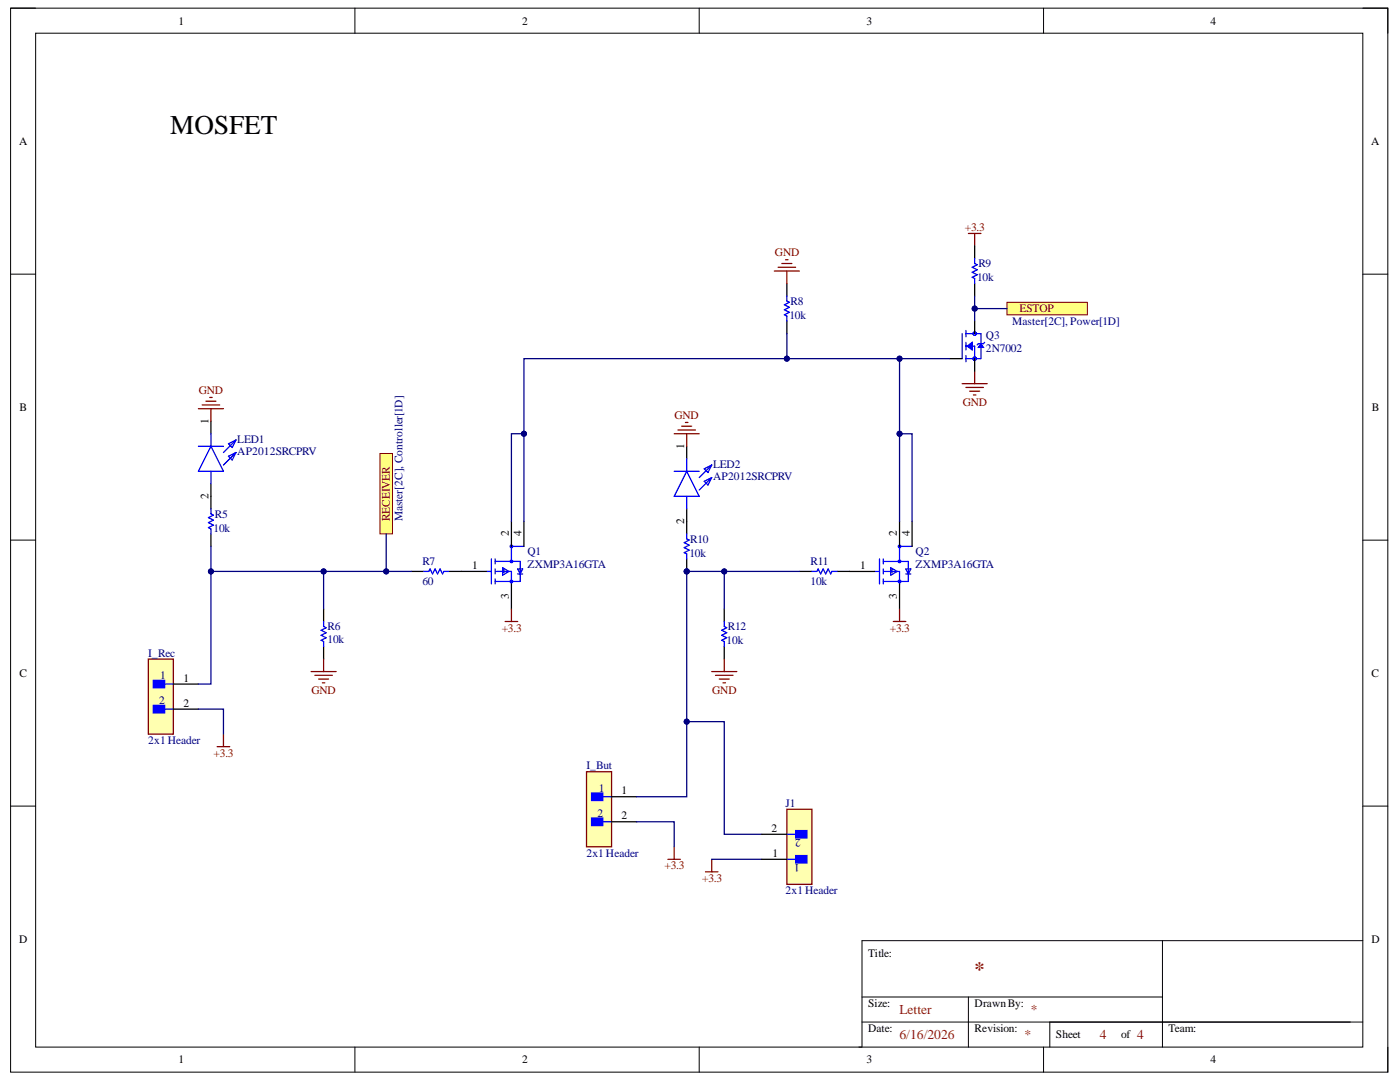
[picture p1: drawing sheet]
<svg xmlns="http://www.w3.org/2000/svg" width="279mm" height="216mm" viewBox="0 0 279 216" stroke-linecap="round" stroke-linejoin="round" font-family="sans-serif">
<path d="M2.1 1.6h274.9v212.3h-274.9z" fill="none" stroke="#000" stroke-width=".2"/>
<path d="M7.1 6.6h264.9v202.3h-264.9z" fill-rule="evenodd" fill="#fff"/>
<g fill="none" stroke="#000" stroke-width=".2">
<path d="M2.1 1.6h5M7.1 6.6h264.9v202.3h-264.9zM70.8 1.6v5M139.5 1.6v5M208.3 1.6v5M272 1.6h5v5M2.1 54.7h5M272 54.7h5M2.1 107.8h5M272 107.8h5M2.1 160.9h5M272 160.9h5"/>
<path d="M172 198.9h60M193.3 198.9v10M232 187.7v21.2M272 187.7h-100v21.2h-.6M70.8 208.9v5M139.5 208.9v5M172 203.9h100M208.3 208.9v5M209.5 203.9v5M277 208.9v5"/>
</g>
<path d="M29.6 131.5h5v15h-5z" fill-rule="evenodd" fill="#ffffb0"/>
<path d="M29.6 131.5h5v15h-5z" fill="none" stroke="#800000" stroke-width=".25"/>
<path d="M30.6 135.8h2.3v1.4h-2.3z" fill-rule="evenodd" fill="#00f"/>
<path d="M30.6 135.8h2.3v1.4h-2.3zM32.9 136.5h1.7" fill="none" stroke="#00f" stroke-width=".25"/>
<path d="M30.6 140.7h2.3v1.5h-2.3z" fill-rule="evenodd" fill="#00f"/>
<path d="M30.6 140.7h2.3v1.5h-2.3zM32.9 141.5h1.7" fill="none" stroke="#00f" stroke-width=".25"/>
<path d="M34.6 136.5h5M34.6 141.5h5" fill="none" stroke="#000" stroke-width=".25"/>
<path d="M117.1 154h5v15h-5z" fill-rule="evenodd" fill="#ffffb0"/>
<path d="M117.1 154h5v15h-5z" fill="none" stroke="#800000" stroke-width=".25"/>
<path d="M118.1 158.2h2.2v1.5h-2.2z" fill-rule="evenodd" fill="#00f"/>
<path d="M118.1 158.2h2.2v1.5h-2.2zM120.3 159h1.8" fill="none" stroke="#00f" stroke-width=".25"/>
<path d="M118.1 163.2h2.2v1.5h-2.2z" fill-rule="evenodd" fill="#00f"/>
<g fill="none" stroke="#00f" stroke-width=".25">
<path d="M39.6 89h5M42.1 89l2.5 5h-5zM42.1 86.5v2.5M42.1 94v2.5M45.6 88.5l1.5-.7-.8 1.5zM45.6 91l1.5-.7-.8 1.5zM47.1 87.8l-2.5 2.5M47.1 90.3l-2.5 2.5M134.5 94h5M137 94l2.5 5h-5zM137 91.5v2.5M137 99v2.5"/>
<path d="M140.5 93.5l1.5-.7-.7 1.5zM140.5 96l1.5-.7-.7 1.5zM142 92.8l-2.5 2.5M142 95.3l-2.5 2.5M97.1 114h1M98.1 111.5v5M98.8 116h3.3M98.8 112h5v4M98.8 111.5v1M98.8 113.5v1M98.8 115.5v1M99.1 114h3v2.5"/>
<path d="M100.3 113.3l1.3 .7-1.3 .8zM100.6 113.5v.8M103.3 113.5h1l-.5 1zM104.6 109h-2.5v3M174.5 114h1M175.5 111.5v5M176.3 111.5v1M176.3 113.5v1M176.3 115.5v1M176.3 116h3.2M176.3 112h5v4M176.5 114h3v2.5"/>
<path d="M177.8 113.3l1.2 .7-1.2 .8zM178 113.5v.8M180.8 113.5h1l-.5 1zM182 109h-2.5v3M118.1 163.2h2.2v1.5h-2.2zM120.3 164h1.8"/>
<circle cx="102.1" cy="109" r=".25"/>
<circle cx="102.1" cy="112" r=".25"/>
<circle cx="179.5" cy="109" r=".25"/>
<circle cx="179.5" cy="112" r=".25"/>
</g>
<path d="M42.1 84.1v2.4M42.1 96.5v2.5M137 89v2.5M92.1 114h5M102.1 104v5M104.6 104v5M137 101.5v2.5M169.5 114h5M179.5 104v5M182 104v5M122.1 159h4.9M122.1 164h4.9" fill="none" stroke="#000" stroke-width=".25"/>
<path d="M41.8 79.3h.5M39.6 81.6h5M40.3 80.8h3.5M41.1 80.1h2M42.1 81.6v2.5M43.3 149h2.5M44.6 146.5v2.5M133.3 171.5h2.5M134.5 169v2.5" fill="none" stroke="#800000" stroke-width=".25"/>
<path d="M201 60.3h16v2.5h-16z" fill-rule="evenodd" fill="#ffff80"/>
<path d="M201 60.3h16v2.5h-16z" fill="none" stroke="#800000" stroke-width=".2"/>
<path d="M75.8 90.5h2.5v16h-2.5z" fill-rule="evenodd" fill="#ffff80"/>
<path d="M75.8 90.5h2.5v16h-2.5z" fill="none" stroke="#800000" stroke-width=".2"/>
<g fill="none" stroke="#800000" stroke-width=".25">
<path d="M154.5 54.1h5M155.3 53.3h3.5M156 52.6h2M156.8 51.8h.5M157 54.1v2.5M193.3 46.6h2.5M194.5 46.6v2.5M192 76.6h5M192.8 77.3h3.5M193.5 78.1h2M194.3 78.8h.5M194.5 74.1v2.5"/>
<path d="M134.5 86.5h5M135.3 85.8h3.5M136 85h2M136.8 84.3h.5M137 86.5v2.5M62.1 134h5M62.8 134.7h3.5M63.6 135.5h2M64.3 136.2h.5M64.6 131.5v2.5M100.8 124h2.5M102.1 121.5v2.5"/>
<path d="M142 134h5M142.8 134.7h3.5M143.5 135.5h2M144.3 136.2h.5M144.5 131.5v2.5M178.3 124h2.5M179.5 121.5v2.5M140.8 174h2.5M142 171.5v2.5"/>
</g>
<g fill="none" stroke="#000" stroke-width=".25">
<path d="M157 56.6v2.5M194.5 49.1v2.5M194.5 56.6v2.5M157 64.1v2.5M42.1 99v2.5M42.1 106.5v2.5M82.1 114h2.5M89.6 114h2.5M137 104v2.5M159.5 114h2.5M167 114h2.5M64.6 121.5v2.5"/>
<path d="M64.6 129v2.5M144.5 121.5v2.5M144.5 129v2.5"/>
</g>
<g fill="none" stroke="#00f" stroke-width=".25">
<path d="M157 59.1v1l.5 .2-1 .5 1 .5-1 .5 1 .5-1 .5 .5 .3v1M194.5 51.6v1l.5 .2-1 .5 1 .5-1 .5 1 .5-1 .5 .5 .3v1M192 66.6v5M192.8 69.1h1.7v2.5M192.8 65.9v1.3M192.8 68.3v1.5M192.8 70.9v1.3M192.8 66.6h3v5h-3M196.5 68.3l-.2 .3h-1l-.3 .2M42.1 101.5v1l.5 .3-1 .5 1 .5-1 .5 1 .5-1 .5 .5 .2v1M84.6 114h1l.2-.5 .5 1 .5-1 .5 1 .5-1 .5 1 .3-.5h1M137 106.5v1l.5 .3-1 .5 1 .5-1 .5 1 .5-1 .5"/>
<path d="M162 114h1l.3-.5 .5 1 .5-1 .5 1 .5-1 .5 1 .2-.5h1M64.6 124v1l.5 .3-1 .5 1 .5-1 .5 1 .5-1 .5 .5 .2v1M144.5 124v1l.5 .3-1 .5 1 .5-1 .5 1 .5-1 .5 .5 .2v1"/>
</g>
<path d="M195.8 68.6l.5 .7h-1z" fill="#00f"/>
<path d="M195.8 68.6l.5 .7h-1z" fill="none" stroke="#00f" stroke-width=".25"/>
<path d="M193 69.1l1-.8v1.5z" fill="#00f"/>
<path d="M193 69.1l1-.8v1.5z" fill="none" stroke="#00f" stroke-width=".25"/>
<g fill="none" stroke="#00f" stroke-width=".2">
<circle cx="194.5" cy="66.6" r=".35"/>
<circle cx="194.5" cy="71.6" r=".35"/>
</g>
<path d="M189.5 71.6h2.5M194.5 64.1v2.5M194.5 71.6v2.5" fill="none" stroke="#000" stroke-width=".25"/>
<path d="M39.6 141.5h5v5M137 144h7.5v22.5h7.5M127 164h7.5v5M142 171.5h10" fill="none" stroke="#000080" stroke-width=".25"/>
<circle cx="137" cy="144" r=".5" fill="#000080"/>
<circle cx="137" cy="144" r=".5" fill="none" stroke="#000080" stroke-width=".2"/>
<path d="M42.1 109v27.5h-2.5" fill="none" stroke="#000080" stroke-width=".25"/>
<circle cx="42.1" cy="114" r=".5" fill="#000080"/>
<circle cx="42.1" cy="114" r=".5" fill="none" stroke="#000080" stroke-width=".2"/>
<path d="M194.5 59.1v5" fill="none" stroke="#000080" stroke-width=".25"/>
<circle cx="194.5" cy="61.6" r=".5" fill="#000080"/>
<circle cx="194.5" cy="61.6" r=".5" fill="none" stroke="#000080" stroke-width=".2"/>
<path d="M194.5 61.6h6.5" fill="none" stroke="#000080" stroke-width=".25"/>
<circle cx="194.5" cy="61.6" r=".5" fill="#000080"/>
<circle cx="194.5" cy="61.6" r=".5" fill="none" stroke="#000080" stroke-width=".2"/>
<path d="M157 66.6v5" fill="none" stroke="#000080" stroke-width=".25"/>
<circle cx="157" cy="71.6" r=".5" fill="#000080"/>
<circle cx="157" cy="71.6" r=".5" fill="none" stroke="#000080" stroke-width=".2"/>
<path d="M159.5 114h-22.5v45h-10" fill="none" stroke="#000080" stroke-width=".25"/>
<circle cx="144.5" cy="114" r=".5" fill="#000080"/>
<circle cx="144.5" cy="114" r=".5" fill="none" stroke="#000080" stroke-width=".2"/>
<circle cx="137" cy="144" r=".5" fill="#000080"/>
<circle cx="137" cy="144" r=".5" fill="none" stroke="#000080" stroke-width=".2"/>
<path d="M179.5 86.6h2.5v17.4" fill="none" stroke="#000080" stroke-width=".25"/>
<circle cx="179.5" cy="86.6" r=".5" fill="#000080"/>
<circle cx="179.5" cy="86.6" r=".5" fill="none" stroke="#000080" stroke-width=".2"/>
<path d="M179.5 71.6v32.4" fill="none" stroke="#000080" stroke-width=".25"/>
<circle cx="179.5" cy="71.6" r=".5" fill="#000080"/>
<circle cx="179.5" cy="71.6" r=".5" fill="none" stroke="#000080" stroke-width=".2"/>
<circle cx="179.5" cy="86.6" r=".5" fill="#000080"/>
<circle cx="179.5" cy="86.6" r=".5" fill="none" stroke="#000080" stroke-width=".2"/>
<path d="M144.5 114v7.5" fill="none" stroke="#000080" stroke-width=".25"/>
<circle cx="144.5" cy="114" r=".5" fill="#000080"/>
<circle cx="144.5" cy="114" r=".5" fill="none" stroke="#000080" stroke-width=".2"/>
<path d="M102.1 104v-17.5h2.5v17.5" fill="none" stroke="#000080" stroke-width=".25"/>
<circle cx="104.6" cy="86.5" r=".5" fill="#000080"/>
<circle cx="104.6" cy="86.5" r=".5" fill="none" stroke="#000080" stroke-width=".2"/>
<path d="M77.1 106.5v7.5" fill="none" stroke="#000080" stroke-width=".25"/>
<circle cx="77.1" cy="114" r=".5" fill="#000080"/>
<circle cx="77.1" cy="114" r=".5" fill="none" stroke="#000080" stroke-width=".2"/>
<path d="M82.1 114h-17.5v7.5" fill="none" stroke="#000080" stroke-width=".25"/>
<circle cx="77.1" cy="114" r=".5" fill="#000080"/>
<circle cx="77.1" cy="114" r=".5" fill="none" stroke="#000080" stroke-width=".2"/>
<circle cx="64.6" cy="114" r=".5" fill="#000080"/>
<circle cx="64.6" cy="114" r=".5" fill="none" stroke="#000080" stroke-width=".2"/>
<path d="M42.1 114h22.5" fill="none" stroke="#000080" stroke-width=".25"/>
<circle cx="64.6" cy="114" r=".5" fill="#000080"/>
<circle cx="64.6" cy="114" r=".5" fill="none" stroke="#000080" stroke-width=".2"/>
<circle cx="42.1" cy="114" r=".5" fill="#000080"/>
<circle cx="42.1" cy="114" r=".5" fill="none" stroke="#000080" stroke-width=".2"/>
<path d="M189.5 71.6h-84.9v15" fill="none" stroke="#000080" stroke-width=".25"/>
<circle cx="179.5" cy="71.6" r=".5" fill="#000080"/>
<circle cx="179.5" cy="71.6" r=".5" fill="none" stroke="#000080" stroke-width=".2"/>
<circle cx="157" cy="71.6" r=".5" fill="#000080"/>
<circle cx="157" cy="71.6" r=".5" fill="none" stroke="#000080" stroke-width=".2"/>
<circle cx="104.6" cy="86.5" r=".5" fill="#000080"/>
<circle cx="104.6" cy="86.5" r=".5" fill="none" stroke="#000080" stroke-width=".2"/>
<path d="M157 161.5h5v15h-5z" fill-rule="evenodd" fill="#ffffb0"/>
<path d="M157 161.5h5v15h-5z" fill="none" stroke="#800000" stroke-width=".25"/>
<path d="M158.8 170.7h2.2v1.5h-2.2z" fill-rule="evenodd" fill="#00f"/>
<path d="M157 171.5h1.8M158.8 170.7h2.2v1.5h-2.2z" fill="none" stroke="#00f" stroke-width=".25"/>
<path d="M158.8 165.7h2.2v1.5h-2.2z" fill-rule="evenodd" fill="#00f"/>
<path d="M157 166.5h1.8M158.8 165.7h2.2v1.5h-2.2z" fill="none" stroke="#00f" stroke-width=".25"/>
<path d="M152 171.5h5M152 166.5h5" fill="none" stroke="#000" stroke-width=".25"/>
<g font-size="6">
<text x="101.6" y="120.2">PIQ103</text>
<text x="179.2" y="120.2">PIQ203</text>
</g>
<text font-size="5.4" x="34" y="26.7">MOSFET</text>
<text font-size="4.1" fill="#93002d" x="194.5" y="194.7">*</text>
<text font-size="3.5" fill="#000080" x="136.5" y="113.6">PIR1001</text>
<g font-size="2.7" fill="#93002d">
<text x="179.5" y="202.4">Letter</text>
<text x="205.7" y="202.4">*</text>
<text x="179.5" y="207.3">6/16/2026</text>
<text x="204.5" y="207.3">*</text>
<text x="219.5" y="207.3">4</text>
<text x="227" y="207.3">4</text>
</g>
<g font-size="2.3">
<text x="35.6" y="4.9">1</text>
<text x="104.2" y="4.9">2</text>
<text x="172.9" y="4.9">3</text>
<text x="241.6" y="4.9">4</text>
<text x="3.8" y="28.9">A</text>
<text x="273.6" y="28.9">A</text>
<text x="3.9" y="82">B</text>
<text x="273.8" y="82">B</text>
<text x="41.6" y="84.5" transform="rotate(-90 41.6 84.5)">1</text>
<text x="136.6" y="89.5" transform="rotate(-90 136.6 89.5)">1</text>
<text x="41.6" y="99.6" transform="rotate(-90 41.6 99.6)">2</text>
<text x="101.6" y="107" transform="rotate(-90 101.6 107)">2</text>
<text x="104.1" y="107" transform="rotate(-90 104.1 107)">4</text>
<text x="136.6" y="104.6" transform="rotate(-90 136.6 104.6)">2</text>
<text x="179" y="107" transform="rotate(-90 179 107)">2</text>
<text x="181.6" y="107" transform="rotate(-90 181.6 107)">4</text>
<text x="94.2" y="113.5">1</text>
<text x="171.7" y="113.5">1</text>
<text x="101.6" y="119.4" transform="rotate(-90 101.6 119.4)">3</text>
<text x="179" y="119.4" transform="rotate(-90 179 119.4)">3</text>
<text x="3.9" y="135.1">C</text>
<text x="36.6" y="136">1</text>
<text x="273.7" y="135.1">C</text>
<text x="36.6" y="141">2</text>
<text x="124.1" y="158.5">1</text>
<text x="124.1" y="163.5">2</text>
<text x="154" y="166">2</text>
<text x="154.2" y="171">1</text>
<text x="3.8" y="188.2">D</text>
<text x="173.3" y="190.9">Title:</text>
<text x="273.7" y="188.2">D</text>
<text x="173.3" y="200.9">Size:</text>
<text x="194.5" y="200.9">DrawnBy:</text>
<text x="173.3" y="205.9">Date:</text>
<text x="194.5" y="205.9">Revision:</text>
<text x="210.7" y="207.2">Sheet</text>
<text x="223.7" y="207.2">of</text>
<text x="233.2" y="205.9">Team:</text>
<text x="35.6" y="212.2">1</text>
<text x="104.2" y="212.2">2</text>
<text x="172.9" y="212.2">3</text>
<text x="241.6" y="212.2">4</text>
</g>
<g font-size="2.3" fill="#800000">
<text x="192.5" y="46.1">+3.3</text>
<text x="154.7" y="51.1">GND</text>
<text x="203.5" y="62.3">ESTOP</text>
<text x="39.7" y="78.5">GND</text>
<text x="134.6" y="83.6">GND</text>
<text x="192.1" y="81.1">GND</text>
<text x="77.8" y="104.1" transform="rotate(-90 77.8 104.1)">RECEIVER</text>
<text x="100.1" y="126">+3.3</text>
<text x="177.6" y="126">+3.3</text>
<text x="62.2" y="138.5">GND</text>
<text x="142.1" y="138.5">GND</text>
<text x="42.6" y="151">+3.3</text>
<text x="132.6" y="173.4">+3.3</text>
<text x="140.1" y="176">+3.3</text>
</g>
<g font-size="2.3" fill="#000080">
<text x="195.3" y="53.3">R9</text>
<text x="195" y="56.1">10k</text>
<text x="157.5" y="63.6">10k</text>
<text x="157.8" y="60.9">R8</text>
<text x="202" y="64.8">Master[2C], Power[1D]</text>
<text x="196.8" y="67.7">Q3</text>
<text x="196.8" y="70.2">2N7002</text>
<text x="47.4" y="88.3">LED1</text>
<text x="47.4" y="90.8">AP2012SRCPRV</text>
<text x="142.3" y="93.3">LED2</text>
<text x="142.3" y="95.8">AP2012SRCPRV</text>
<text x="42.6" y="106.1">10k</text>
<text x="42.9" y="103.3">R5</text>
<text x="80.3" y="104.1" transform="rotate(-90 80.3 104.1)">Master[2C], Controller[1D]</text>
<text x="84.3" y="112.8">R7</text>
<text x="105.3" y="110.8">Q1</text>
<text x="105.3" y="113.3">ZXMP3A16GTA</text>
<text x="137.6" y="111.1">10k</text>
<text x="137.7" y="108.3">R10</text>
<text x="161.8" y="112.8">R11</text>
<text x="182.7" y="110.8">Q2</text>
<text x="182.7" y="113.3">ZXMP3A16GTA</text>
<text x="84.3" y="116.8">60</text>
<text x="161.8" y="116.8">10k</text>
<text x="65.4" y="125.8">R6</text>
<text x="145.3" y="125.8">R12</text>
<text x="29.6" y="131">I_Rec</text>
<text x="65.4" y="128.2">10k</text>
<text x="145" y="128.5">10k</text>
<text x="32" y="135.5">1</text>
<text x="31.8" y="140.5">2</text>
<text x="29.6" y="148.5">2x1Header</text>
<text x="117" y="153.5">I_But</text>
<text x="119.5" y="158">1</text>
<text x="156.8" y="161">J1</text>
<text x="119.2" y="163">2</text>
<text x="159.8" y="167.4" transform="rotate(-180 159.8 167.4)">2</text>
<text x="117" y="171">2x1Header</text>
<text x="159.7" y="172.4" transform="rotate(-180 159.7 172.4)">1</text>
<text x="156.8" y="178.4">2x1Header</text>
</g>
</svg>
